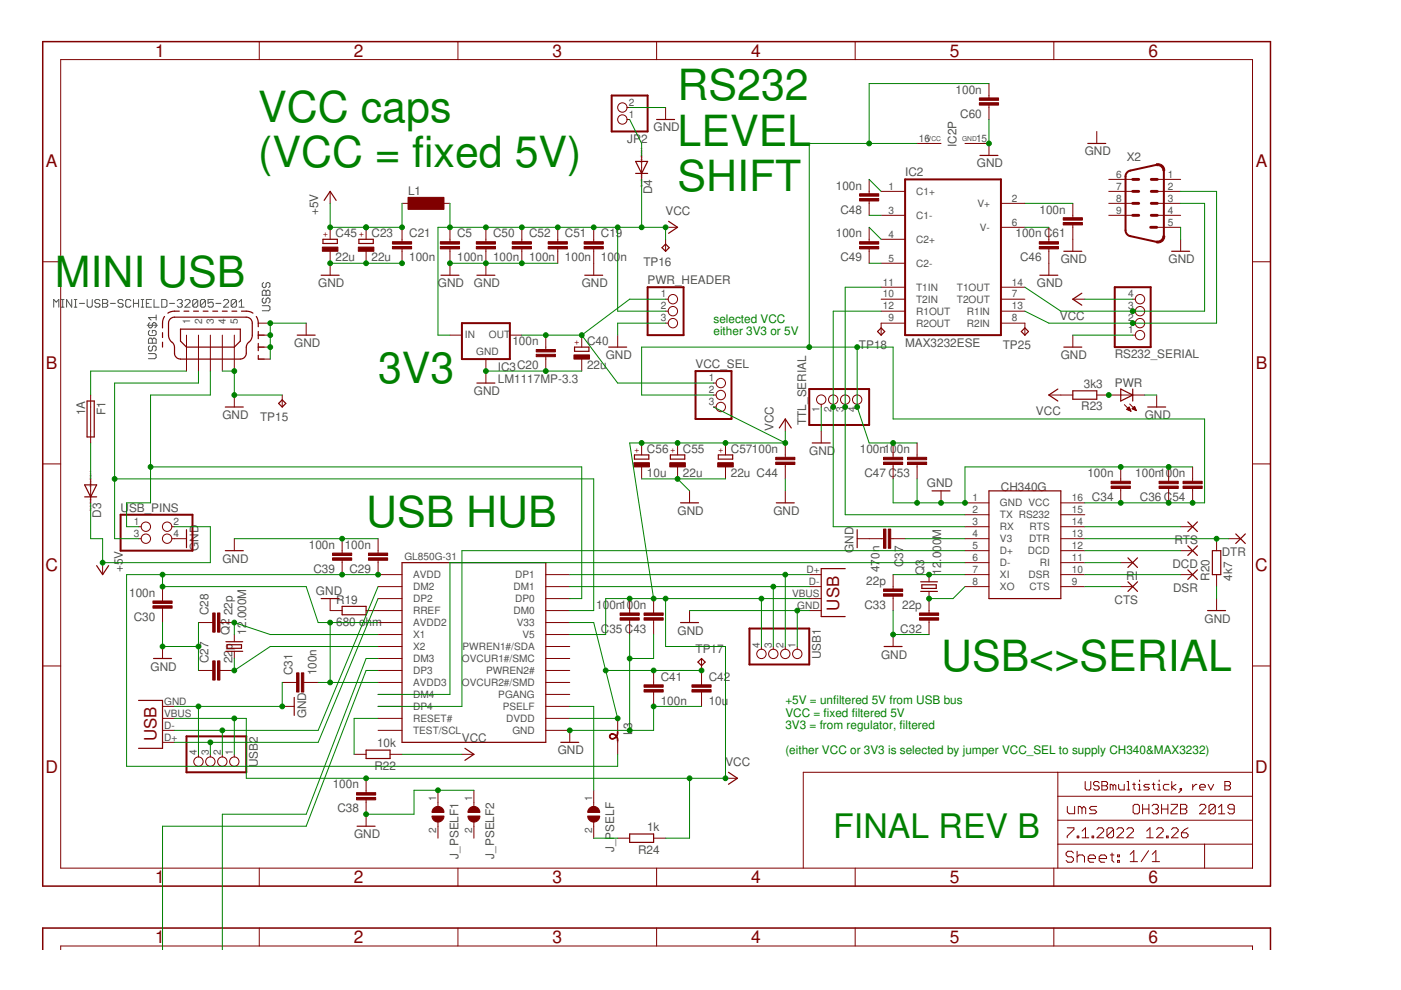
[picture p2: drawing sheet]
<svg xmlns="http://www.w3.org/2000/svg" width="297mm" height="210mm" viewBox="0 0 297 210" stroke-linecap="round" stroke-linejoin="round" font-family="sans-serif">
<g fill="none" stroke="#505050" stroke-width=".21">
<path d="M55.9 59.9l-.3 .3v.5l.3 .3h.3l.2-.3v-.5l.3-.3h.3l.2 .3v.5l-.2 .3M11.4 65.1v-1.6l.5 .6 .6-.6v1.6M13 65.1h.6M13 63.5h.6M13.3 63.5v1.6M15.2 63.5v1.6l-1.1-1.6v1.6M15.7 65.1h.6M15.7 63.5h.6M16 63.5v1.6M16.8 64.3h1.1M18.5 63.5v1.4l.3 .2h.5l.3-.2v-1.4M21.2 63.8l-.3-.3h-.5l-.3 .3v.3l.3 .2h.5l.3 .3v.3l-.3 .2h-.5l-.3-.2"/>
<path d="M21.7 63.5h.9l.2 .3v.3l-.2 .2 .2 .3v.3l-.2 .2h-.9zM21.7 64.3h.9M23.4 64.3h1.1M26.1 63.8l-.3-.3h-.5l-.3 .3v.3l.3 .2h.5l.3 .3v.3l-.3 .2h-.5l-.3-.2M27.7 63.8l-.2-.3h-.6l-.3 .3v1.1l.3 .2h.6l.2-.2M28.3 64.3h1.1M28.3 63.5v1.6M29.4 63.5v1.6M29.9 65.1h.6M29.9 63.5h.6M30.2 63.5v1.6M31 64.3h.6"/>
<path d="M31.2 69h2.2M31.5 75h1.3l.3 .2v.6l-.3 .3h-1.3M31.5 72l.2-.3h.3l.3 .3 .3-.3h.2l.3 .3v.8h-1.6zM31.7 68.4l-.2 .3v.5l.2 .3h.3l.3-.3v-.5l.3-.3h.2l.3 .3v.5l-.3 .3M31.7 70.1l-.2 .2v.6l.2 .2h1.1l.3-.2v-.6l-.3-.2h-.5v.5M31.7 73.3l-.2 .3v.5l.2 .3h.3l.3-.3v-.5l.3-.3h.2l.3 .3v.5l-.3 .3M32.1 63.5h-1.1v1.6h1.1M32.3 72v.8M32.7 63.5v1.6h1M33.1 66.8v1.1M33.1 67.3h-1.6l.5 .6M34.3 63.5h.8l.3 .3v1.1l-.3 .2h-.8z"/>
<path d="M35.9 64.3h1.1M37.6 63.8l.2-.3h.6l.3 .3v.3l-.3 .2M38.1 64.3h.3M38.4 64.3l.3 .3v.3l-.3 .2h-.6l-.2-.2M39.2 63.8l.3-.3h.5l.3 .3v.3l-1.1 1h1.1M41.9 63.8v1.1l-.2 .2h-.6l-.2-.2M41.9 63.8l-.2-.3h-.6l-.2 .3v1.1M41.9 63.8l-1 1.1M43.6 63.8v1.1l-.3 .2h-.5l-.3-.2M43.6 63.8l-.3-.3h-.5l-.3 .3v1.1M43.6 63.8l-1.1 1.1M45.2 63.5h-1.1v.8l.6-.2h.2l.3 .2v.6l-.3 .2h-.5l-.3-.2"/>
<path d="M45.8 64.3h1M47.4 63.8l.3-.3h.5l.3 .3v.3l-1.1 1h1.1M50.1 63.8v1.1l-.3 .2h-.5l-.3-.2M50.1 63.8l-.3-.3h-.5l-.3 .3v1.1M50.1 63.8l-1.1 1.1M50.7 65.1h1.1M50.7 64.1l.5-.6v1.6M55.6 64.8h1.4l.2 .3v.5l-.2 .3h-1.4M55.6 61.8l.3-.3h.3l.2 .3 .3-.3h.3l.2 .3v.8h-1.6zM55.9 63.2l-.3 .2v.6l.3 .3h.3l.2-.3v-.6l.3-.2h.3l.2 .2v.6l-.2 .3M56.4 61.8v.8"/>
</g>
<g fill="none" stroke="#800000" stroke-width=".21">
<path d="M12.9 12.6h252.7v171.5h-252.7zM55 8.8v3.8M97.1 8.8v3.8M139.2 8.8v3.8M181.3 8.8v3.8M209.7 17.7v3.1M223.4 8.8v3.8M132.9 25.3h.6M132.9 22.8h.6M136 33v5M141.1 22.8v2.5M184.3 38v3.1"/>
<path d="M194.4 30.4h5.1M204.6 30.4h5.1v2.6M209.7 22.3v3M232.5 27.9v2.5M235.1 38h5.1M245.2 38h5.1M9.1 55.5h3.8M70 40.6v2.5M70 48.2v2.5M70 53.3v5.1M77.6 48.2v2.5M77.6 53.3v2.5"/>
<path d="M85.2 43.1h2.6M85.2 48.2v3M85.2 52.8v3M92.9 43.1h2.5M95.4 48.2v3M95.4 52.8v5.6M103 48.2v3M103 52.8v5.6M110.6 48.2v3M110.6 52.8v3M118.3 48.2v3M118.3 52.8v3"/>
<path d="M125.9 48.2v3M125.9 52.8v5.6M141.1 48.2h2.6M141.1 50.7v2.6M184.3 42.6v3.1M184.3 48.2v3M184.3 52.8v3M186.8 40.6h5.1M186.8 45.7h5.1M186.8 50.7h5.1M186.8 55.8h5.1M212.2 43.1h5.1"/>
<path d="M212.2 48.2h5.1M222.4 48.2v3M222.4 52.8v5.6M227.5 43.1v3.1M227.5 47.7v5.6M235.1 43.1h5.1M235.1 40.6h5.1M235.1 45.7h5.1M245.2 43.1h5.1M245.2 40.6h5.1M245.2 45.7h5.1M245.2 48.2h5.1"/>
<path d="M250.3 50.7v2.6M265.6 55.5h3.8M39.5 71.1v7.6M42.1 71.1v7.6M44.6 71.1v7.6M47.1 71.1v7.6M49.7 71.1v7.6M54.8 76.1h2.5M54.8 73.6h2.5M54.8 71.1h2.5M54.8 68.5h2.5M64.9 68.5v2.6"/>
<path d="M95.4 71.1h2.5M103 76.1v5.1M108.1 71.1h2.5M115.7 71.1v3M115.7 75.6v3.1M123.3 71.1v2.5M123.3 76.1v2.6M131 71.1v2.5M141.1 68.5h.6M141.1 66h.6M141.1 63.4h.6M186.8 66h5.1"/>
<path d="M186.8 63.4h5.1M186.8 60.9h5.1M191.9 68.5h-5.1v2.6M212.2 68.5h5.1v2.6M212.2 66h5.1M212.2 63.4h5.1M212.2 60.9h5.1M227.5 63.4h2.5M227.5 71.1v2.5M240.2 71.1h.5M240.2 68.5h.5M240.2 66h.5"/>
<path d="M240.2 63.4h.5M9.1 98.4h3.8M19.2 83.8v10.1M49.7 83.8v2.5M59.8 83.8v2.5M136 93.9v2.6M136 99v2.5M143.7 93.9v2.6M143.7 99v2.5M151.3 81.2h.5M151.3 83.8h.5M151.3 86.3h.5"/>
<path d="M153.8 93.9v2.6M153.8 99v2.5M166.5 88.8v2.6M166.5 93.9v3.1M166.5 98.5v3M174.1 85.7v.6M174.1 91.4v2.5M176.7 85.7v.6M179.2 85.7v.6M181.7 85.7v.6M189.4 93.9v3.1M189.4 98.5v3"/>
<path d="M194.4 93.9v3.1M194.4 98.5v3M222.4 83.8h5.1M232.5 83.8h10.2M237.6 99v3M238.4 85.8l1.4 1.4M238.9 86.8l.5-.5 .4 .9zM238.9 86.7h.7M239.1 86.9h.5M239.1 86.6h.4M239.2 86.5h.3M239.3 86.4h.1"/>
<path d="M239.3 87h.4M239.5 85.7l1.4 1.4M239.6 87.1h.1M240 86.7l.5-.5 .4 .9zM240.1 86.6h.6M240.2 86.7h.6M240.2 86.5h.5M240.3 86.4h.3M240.4 86.3h.2M240.5 86.9h.3M240.8 87h.1M245.2 83.8v2.5"/>
<path d="M247.8 99v3M252.9 99v3M265.6 98.4h3.8M19.2 101.5v5.1M21.8 119.3v2.5M29.4 111.7h.5M29.4 114.2h.5M36.4 111.7h.6M36.4 114.2h3.1M49.7 114.2v2.6M72.5 114.2v3.1M72.5 118.8v3"/>
<path d="M80.2 118.8v3h5M80.2 114.2v3.1M146.2 104.1v2.5M166.5 104.1v2.5M181.7 114.2h5.6M188.8 114.2h3.1M199.5 104.1v2.5M204.6 106.6h5.1M204.6 109.1h5.1M204.6 111.7h5.1M204.6 114.2h5.1M204.6 116.8h5.1"/>
<path d="M204.6 119.3h5.1M224.9 106.6h5.1M224.9 109.1h5.1M224.9 111.7h5.1M224.9 114.2h5.1M224.9 116.8h5.1M224.9 119.3h5.1M237.6 119.3h2.6M237.6 103.6v3M247.8 103.6v3M250.3 111.7h2.6M250.3 116.8h2.6"/>
<path d="M252.9 103.6v3M257.9 114.2v2.6M260.5 114.2h2.5M34.5 124.4v3M34.5 128.9v3.1M34.5 137.1v2.5M42.1 132h3M46.6 132h3.1M49.7 134.5v1.6M49.7 138.1v1.5M70 126.9v2.6h2.5M77.6 129.5h7.6"/>
<path d="M80.2 124.4h5M80.2 126.9h5M80.2 132h5M80.2 134.5h5M80.2 137.1h5M80.2 139.6h5M115.7 121.8h5.1M115.7 124.4h5.1M115.7 126.9h5.1M115.7 129.5h5.1M115.7 132h5.1M115.7 134.5h5.1"/>
<path d="M115.7 137.1h5.1M115.7 139.6h5.1M133.5 126.9v3.1M133.5 131.5v3M138.6 126.9v3.1M138.6 131.5v3M146.2 129.5v2.5M148.7 139.6v5.6M161.4 137.1v.5M164 137.1v.5M166.5 137.1v.5M169 137.1v.5"/>
<path d="M171.6 121.8h2.5M171.6 124.4h2.5M171.6 126.9h2.5M171.6 129.5h2.5M189.4 121.8v3.1M189.4 126.4v3.1M189.4 134.5v2.6M197 121.8v1.6M197 125.4v4.6M197 131.5v3M204.6 121.8h5.1M204.6 124.4h5.1"/>
<path d="M224.9 121.8h5.1M224.9 124.4h5.1M237.6 124.4h2.6M250.3 121.8h2.6M257.9 121.8v2.6M257.9 126.9v2.6M9.1 141.2h3.8M34.5 149.8h2.5M34.5 152.3h2.5M34.5 154.9h2.5M34.5 157.4h2.5M42.1 159.9v.6"/>
<path d="M42.1 142.2h3M44.6 159.9v.6M46.6 142.2h3.1M47.1 159.9v.6M49.7 159.9v.6M59.8 144.7h3.1M59.8 149.8h2.6M64.4 144.7h3.1M75.1 159.9h2.5M80.2 142.2h5M80.2 144.7h5M80.2 147.2h5"/>
<path d="M80.2 149.8h5M80.2 152.3h5M80.2 154.9h5M82.7 159.9h2.5M97.9 159.9h2.6M115.7 142.2h5.1M115.7 144.7h5.1M115.7 147.2h5.1M115.7 149.8h5.1M115.7 152.3h5.1M115.7 154.9h5.1v2.5M131 152.3v2.8"/>
<path d="M131 157.1v2.8M138.6 142.2v3M138.6 146.7v3.1M148.7 146.7v3.1M265.6 141.2h3.8M77.6 165v3.1M77.6 169.6v5.6M92.9 167.6v3.4M92.9 174.3v3.4M100.5 167.6v3.4M100.5 174.3v3.4M125.9 167.6v3.4"/>
<path d="M125.9 174.3v3.4M131 177.7h2.5M138.6 177.7h2.5M153.8 165h2.6M224.3 179h41.3M224.3 163.7v20.4M224.3 173.9h41.3M224.3 168.8h41.3M226.3 175.5h1.4v.4l-1.4 1.4v.3M226.3 171v1.1l.4 .4h1.1v-1.5M228.4 177.3h.3v.3h-.3zM229.4 171.4l-.4-.4h-.4v1.5"/>
<path d="M229.4 171.4v1.1M229.4 171.4l.4-.4 .4 .4v1.1M229.4 177.6h1.4M229.4 176.2l.7-.7v2.1M230.1 165.7v1.5l.3 .3h.6l.3-.3v-1.5M231.5 177.3h.4v.3h-.4zM232.5 171h-1.1l-.4 .4 .4 .3h.7l.4 .4-.4 .4h-1.1M232.6 175.9l.3-.4h.7l.4 .4v.3l-1.4 1.4h1.4M233 166l-.3-.3h-.5l-.3 .3v.3l.3 .3h.5l.3 .3v.3l-.3 .3h-.5l-.3-.3M233.6 165.7h.9l.3 .3v.3l-.3 .3 .3 .3v.3l-.3 .3h-.9zM233.6 166.6h.9M236 166.6l-.3-.3h-.3v1.2"/>
<path d="M236 166.6v.9M236 166.6l.3-.3 .3 .3v.9M236.1 175.9l-.3-.4h-.7l-.4 .4v1.4M236.1 175.9v1.4l-.3 .3h-.7l-.4-.3M236.1 175.9l-1.4 1.4M236.8 175.9l.4-.4h.6l.4 .4v.3l-1.4 1.4h1.4M237.2 166.3v.9l.3 .3h.9v-1.2M238.9 175.9l.3-.4h.8l.3 .4v.3l-1.4 1.4h1.4M239 167.5h.5M239 165.7h.2v1.8M240.1 166.3h.6M240.2 170.9l.4-.4h.6l.4 .4v1.3l-.4 .4h-.6l-.4-.4z"/>
<path d="M240.4 166v1.2l.3 .3M241.3 167.5h.6M241.3 166.3h.3v1.2M241.6 165.4v.3M242.3 170.5v2.1M242.3 171.5h1.3M243.1 177.6h1.4M243.1 176.2l.7-.7v2.1M243.6 170.5v2.1M243.7 166.3h-.9l-.3 .3 .3 .3h.6l.3 .3-.3 .3h-.9M244.3 170.9l.3-.4h.7l.3 .4v.3l-.3 .3M244.3 166.3h.6"/>
<path d="M244.6 166v1.2l.3 .3M244.9 171.5h.4M245.2 175.9l.4-.4h.7l.3 .4v.3l-1.4 1.4h1.4M245.3 171.5l.3 .4v.3l-.3 .4h-.7l-.3-.4M245.5 167.5h.6M245.5 166.3h.3v1.2M245.8 165.4v.3M246.3 171.5h1.3M246.3 170.5v2.1M247.3 177.3h.4v.3h-.4zM247.6 170.5v2.1M247.8 166.3h-.8l-.3 .3v.6l.3 .3h.8"/>
<path d="M248.3 170.5h1.3v.4l-1.3 1.3v.4h1.3M248.4 175.9l.3-.4h.7l.4 .4v.3l-1.4 1.4h1.4M248.4 165.7v1.8M249.3 166.3l-.9 .6 .9 .6M250.2 167.2h.3v.3h-.3zM250.3 170.5h1l.3 .4v.3l-.3 .3 .3 .4v.3l-.3 .4h-1zM250.3 171.5h1M250.5 176.6h1l.4 .3v.4l-.4 .3h-.7l-.3-.3zM250.5 167.5l-.6 .6M251.9 175.5l-.7 .4-.7 .7M252.9 166.3v1.2M253.8 166.3h-.3l-.6 .6"/>
<path d="M254.3 170.9l.4-.4h.6l.4 .4v.3l-1.4 1.4h1.4M254.4 166.9h1.1v-.3l-.3-.3h-.5l-.3 .3v.6l.3 .3h.5M255.4 179v5.1M256.1 166.3l.6 1.2 .6-1.2M257.7 170.9l-.4-.4h-.6l-.4 .4v1.3M257.7 170.9v1.3l-.4 .4h-.6l-.4-.4M257.7 170.9l-1.4 1.3M258.3 172.6h1.4M258.3 171.2l.7-.7v2.1M259.7 165.7h.9l.3 .3v.3l-.3 .3 .3 .3v.3l-.3 .3h-.9zM259.7 166.6h.9M261.7 171.5h-1l-.4-.3v-.3l.4-.4h.7l.3 .4v1.3l-.3 .4h-.7l-.4-.4"/>
<path d="M265.6 163.7h-95.3v20.4M55 184.1v3.8M55 196.8v3.8M97.1 184.1v3.8M97.1 196.8v3.8M139.2 184.1v3.8M139.2 196.8v3.8M181.3 184.1v3.8M181.3 196.8v3.8M223.4 184.1v3.8M223.4 196.8v3.8M227.6 180.9l-.4-.4h-.8l-.4 .4v.4l.4 .4h.8l.4 .3v.4l-.4 .4h-.8l-.4-.4"/>
<path d="M228.4 180.5v2.3M228.4 181.7l.4-.4h.7l.4 .4v1.1M230.7 182h1.6v-.3l-.4-.4h-.8l-.4 .4v.7l.4 .4h.8M233 182h1.6v-.3l-.4-.4h-.8l-.4 .4v.7l.4 .4h.8M235.4 181.3h.8M235.8 180.9v1.5l.4 .4M236.9 181.3h.4v.4h-.4zM236.9 182.4h.4v.4h-.4zM239.6 181.1l.8-.7v2.3M239.6 182.7h1.6M243.5 180.4l-1.5 2.3M244.3 182.7h1.6"/>
<path d="M244.3 181.1l.8-.7v2.3M12.9 201.5v-.9h252.7v.9"/>
<circle cx="132" cy="25.3" r=".99"/>
<circle cx="132" cy="22.8" r=".99"/>
<circle cx="142.7" cy="63.4" r=".99"/>
<circle cx="142.7" cy="66" r=".99"/>
<circle cx="142.7" cy="68.5" r=".99"/>
<circle cx="241.7" cy="68.5" r=".99"/>
<circle cx="241.7" cy="66" r=".99"/>
<circle cx="241.7" cy="71.1" r=".99"/>
<circle cx="241.7" cy="63.4" r=".99"/>
<circle cx="152.8" cy="86.3" r=".99"/>
<circle cx="152.8" cy="81.2" r=".99"/>
<circle cx="152.8" cy="83.8" r=".99"/>
<circle cx="174.1" cy="84.7" r=".99"/>
<circle cx="176.7" cy="84.7" r=".99"/>
<circle cx="179.2" cy="84.7" r=".99"/>
<circle cx="181.7" cy="84.7" r=".99"/>
<circle cx="30.9" cy="111.7" r=".99"/>
<circle cx="30.9" cy="114.2" r=".99"/>
<circle cx="35.4" cy="114.2" r=".99"/>
<circle cx="35.4" cy="111.7" r=".99"/>
<circle cx="161.4" cy="138.6" r=".99"/>
<circle cx="164" cy="138.6" r=".99"/>
<circle cx="166.5" cy="138.6" r=".99"/>
<circle cx="169" cy="138.6" r=".99"/>
<circle cx="42.1" cy="161.5" r=".99"/>
<circle cx="44.6" cy="161.5" r=".99"/>
<circle cx="47.1" cy="161.5" r=".99"/>
<circle cx="49.7" cy="161.5" r=".99"/>
</g>
<g fill="#800000" stroke="#800000" stroke-width=".21">
<path d="M86.5 41.8h7.6v2.6h-7.6z"/>
<path d="M93.4 52.3h4v.5h-4z"/>
<path d="M93.4 51.2h4v.6h-4z"/>
<path d="M123.8 52.3h4.1v.5h-4.1z"/>
<path d="M123.8 51.2h4.1v.6h-4.1z"/>
<path d="M113.7 74.1h4.1v.5h-4.1z"/>
<path d="M113.7 75.1h4.1v.5h-4.1z"/>
<path d="M83.2 52.3h4.1v.5h-4.1z"/>
<path d="M83.2 51.2h4.1v.6h-4.1z"/>
<path d="M76 52.4h3.3v.9h-3.3z"/>
<path d="M46.1 140.1h.5v4.1h-.5z"/>
<path d="M45.1 140.1h.5v4.1h-.5z"/>
<path d="M46.1 130h.5v4h-.5z"/>
<path d="M45.1 130h.5v4h-.5z"/>
<path d="M78.1 117.3h4.1v.5h-4.1z"/>
<path d="M78.1 118.3h4.1v.5h-4.1z"/>
<path d="M32.4 127.4h4.1v.5h-4.1z"/>
<path d="M32.4 128.4h4.1v.5h-4.1z"/>
<path d="M63.9 142.7h.5v4h-.5z"/>
<path d="M62.9 142.7h.5v4h-.5z"/>
<path d="M194.9 130h4.1v.5h-4.1z"/>
<path d="M194.9 131h4.1v.5h-4.1z"/>
<path d="M187.3 124.9h4.1v.5h-4.1z"/>
<path d="M187.3 125.9h4.1v.5h-4.1z"/>
<path d="M235.6 102h4v.6h-4z"/>
<path d="M235.6 103.1h4v.5h-4z"/>
<path d="M245.7 102h4.1v.6h-4.1z"/>
<path d="M245.7 103.1h4.1v.5h-4.1z"/>
<path d="M187.3 112.2h.5v4h-.5z"/>
<path d="M188.3 112.2h.5v4h-.5z"/>
<path d="M131.5 130h4v.5h-4z"/>
<path d="M131.5 131h4v.5h-4z"/>
<path d="M75.6 168.1h4.1v.5h-4.1z"/>
<path d="M75.6 169.1h4.1v.5h-4.1z"/>
<path d="M70.5 117.3h4.1v.5h-4.1z"/>
<path d="M70.5 118.3h4.1v.5h-4.1z"/>
<path d="M136.5 146.2h4.1v.5h-4.1z"/>
<path d="M136.5 145.2h4.1v.5h-4.1z"/>
<path d="M146.7 146.2h4.1v.5h-4.1z"/>
<path d="M146.7 145.2h4.1v.5h-4.1z"/>
<path d="M136.5 130h4.1v.5h-4.1z"/>
<path d="M136.5 131h4.1v.5h-4.1z"/>
<path d="M164.5 97h4v.5h-4z"/>
<path d="M164.5 98h4v.5h-4z"/>
<path d="M68.3 52.4h3.3v.9h-3.3z"/>
<path d="M187.3 97h4.1v.5h-4.1z"/>
<path d="M187.3 98h4.1v.5h-4.1z"/>
<path d="M182.2 41.1h4.1v.5h-4.1z"/>
<path d="M182.2 42.1h4.1v.5h-4.1z"/>
<path d="M182.2 51.2h4.1v.6h-4.1z"/>
<path d="M182.2 52.3h4.1v.5h-4.1z"/>
<path d="M101 52.3h4.1v.5h-4.1z"/>
<path d="M101 51.2h4.1v.6h-4.1z"/>
<path d="M116.2 52.3h4.1v.5h-4.1z"/>
<path d="M116.2 51.2h4.1v.6h-4.1z"/>
<path d="M108.6 52.3h4.1v.5h-4.1z"/>
<path d="M108.6 51.2h4.1v.6h-4.1z"/>
<path d="M192.4 97h4.1v.5h-4.1z"/>
<path d="M192.4 98h4.1v.5h-4.1z"/>
<path d="M250.8 102h4.1v.6h-4.1z"/>
<path d="M250.8 103.1h4.1v.5h-4.1z"/>
<path d="M142 98.1h3.3v.9h-3.3z"/>
<path d="M134.4 98.1h3.3v.9h-3.3z"/>
<path d="M152.2 98.1h3.3v.9h-3.3z"/>
<path d="M207.6 20.8h4.1v.5h-4.1z"/>
<path d="M207.6 21.8h4.1v.5h-4.1z"/>
<path d="M220.3 51.2h4.1v.6h-4.1z"/>
<path d="M220.3 52.3h4.1v.5h-4.1z"/>
<path d="M225.4 46.2h4.1v.5h-4.1z"/>
<path d="M225.4 47.2h4.1v.5h-4.1z"/>
<path d="M121.7 75.2h3.3v.9h-3.3z"/>
</g>
<g fill="none" stroke="#800000" stroke-width=".25">
<path d="M134.8 34.2h2.5l-1.3 2.6zM134.8 36.8h2.5M139.2 25.3h3.8M207.8 33h3.8M230.6 30.4h3.8M68.1 58.4h3.8M68.5 50.7h3v.9h-3zM68.7 42.5l1.3-1.9 1.3 1.9M76.1 50.7h3v.9h-3zM93.5 58.4h3.8M101.1 58.4h3.8M124 58.4h3.8"/>
<path d="M140.4 52.5l.7-.7 .8 .7-.8 .8zM141.8 46.9l1.9 1.3-1.9 1.3M220.5 58.4h3.8M225.6 53.3h3.8M248.4 53.3h3.8M34.5 70.5v1.1M34.5 72.6v1M34.9 67.1l-.4 1v1.4M36 67.7l.4-.3 .6-.2 15.5 .1 .7 .4 .3 .8v2.9l-.3 .7-.7 .7a2.59 2.59 0 0 0-.3 2.1l-.1 .5-.3 .5-.9 .2h-12.6l-.6-.1-.4-.4a2.38 2.38 0 0 1-.3-2l-.1-.6-.9-.9-.2-.7-.1-2.9zM38 66h-1.4l-1 .4M38.3 69.8h12.6v2.5l-1.2 1.3h-10.2l-1.2-1.3zM39 66h1"/>
<path d="M41 66h1.1M43.1 66h1M45.1 66h1M47.1 66h1.1M49.2 66h1M51.2 66h1.4l1 .4M54.3 67.1l.4 1 .1 1.2M54.8 70.3v1.5M54.8 72.8v1.6M54.8 75.4v.7M63 71.1h3.8M121.8 73.6h3.1v.9h-3.1z"/>
<path d="M129.1 73.6h3.8M186.1 70.3l.7-.8 .8 .8-.8 .8zM216.5 70.3l.8-.8 .8 .8-.8 .8zM225.6 73.6h3.8M229.4 62.2l-1.9 1.2 1.9 1.3M18.5 85h1.5v7.6h-1.5zM47.8 86.3h3.8M59.1 85.5l.7-.7 .8 .7-.8 .8zM101.1 81.2h3.8M134.5 96.5h3.1v.8h-3.1zM142.1 96.5h3.1v.8h-3.1zM152.3 96.5h3v.8h-3z"/>
<path d="M165.2 90.7l1.3-1.9 1.3 1.9M172.2 93.9h3.8M224.3 82.5l-1.9 1.3 1.9 1.2M227.5 82.9h5v1.7h-5zM237.6 82.5l2.6 1.3-2.6 1.2zM240.2 82.5v2.5M243.3 86.3h3.8M17.9 102.8h2.6l-1.3 2.5zM17.9 105.3h2.6M20.5 119.9l1.3 1.9 1.2-1.9M39.5 112.3v3.8M47.8 116.8h3.8"/>
<path d="M85.2 119.3h30.5v38.1h-30.5zM144.3 106.6h3.8M164.6 106.6h3.8M181.7 112.3v3.8M197.6 104.1h3.8M209.7 104.1h15.2v22.8h-15.2zM239.1 118.3l2.1 2M241.2 118.3l-2.1 2M251.8 110.7l2.1 2M251.8 115.7l2.1 2.1M253.9 110.7l-2.1 2M253.9 115.7l-2.1 2.1"/>
<path d="M257 116.8h1.8v5h-1.8zM262 113.2l2 2M264 113.2l-2 2M32.6 139.6h3.8M47.9 136.1h3.6M47.9 138.1h3.6M48.2 136.7h3v.8h-3zM68.1 126.9h3.8M72.5 128.6h5.1v1.7h-5.1zM144.3 132h3.8M179.2 120.6h-5.1v10.1h5.1M187.5 137.1h3.8"/>
<path d="M195.2 123.4h3.6M195.2 125.4h3.6M195.5 124h3v.8h-3zM239.1 123.4l2.1 2M241.2 123.4l-2.1 2M251.8 120.8l2.1 2.1M253.9 120.8l-2.1 2.1M256 129.5h3.8M29.4 148.5h5.1v10.2h-5.1M62.4 147.9v3.8M77.6 159h5.1v1.8h-5.1zM98.6 158.7l1.9 1.2-1.9 1.3"/>
<path d="M118.9 157.4h3.8M148 140.4l.7-.8 .8 .8-.8 .7zM75.7 175.2h3.8M133.5 176.8h5.1v1.8h-5.1zM154.5 163.7l1.9 1.3-1.9 1.3"/>
</g>
<path d="M9.1 8.8h260.3v179.1h-260.3zM9.1 201.5v-4.7h260.3v4.7" fill="none" stroke="#800000" stroke-width=".32"/>
<g fill="#800000" stroke="#800000" stroke-width=".21">
<path d="M130.6 156.2l.2-.1 .1 .2 .1 .8h-.1z" fill-rule="evenodd"/>
<path d="M129.9 156.6l.7-.5 .2 .1-.5 .4-.4 .1z" fill-rule="evenodd"/>
<path d="M129.9 155.6l.9 .5-.2 .1-.7-.5z" fill-rule="evenodd"/>
<path d="M129.3 155.8l.6-.3v.2a.45 .45 0 0 0-.5 .4 .45 .45 0 0 0 .5 .5v.1l-.5-.1a.6 .6 0 0 1-.1-.8z" fill-rule="evenodd"/>
<path d="M130.9 155.1h.1v.2l-.2 .9-.2-.1z" fill-rule="evenodd"/>
<path d="M245.3 51.1l.7-.2 .4-.3 .1-.6h.5a1.42 1.42 0 0 1-1.8 1.5z" fill-rule="evenodd"/>
<path d="M245.2 34.7a1.46 1.46 0 0 1 1.8 1.5h-.5l-.1-.5-.4-.4-.7-.2z" fill-rule="evenodd"/>
<path d="M124.6 173h2.5a1.27 1.27 0 0 1-1.2 1.3 1.27 1.27 0 0 1-1.3-1.3z" fill-rule="evenodd"/>
<path d="M125 171.3a1.27 1.27 0 0 1 1.4-.2 1.27 1.27 0 0 1 .7 1.2h-2.5l.1-.5z" fill-rule="evenodd"/>
<path d="M91.6 173h2.5a1.27 1.27 0 0 1-1.2 1.3 1.27 1.27 0 0 1-1.3-1.3z" fill-rule="evenodd"/>
<path d="M92 171.3a1.27 1.27 0 0 1 1.4-.2 1.27 1.27 0 0 1 .7 1.2h-2.5z" fill-rule="evenodd"/>
<path d="M99.2 173h2.5a1.27 1.27 0 0 1-1.2 1.3 1.27 1.27 0 0 1-1.3-1.3z" fill-rule="evenodd"/>
<path d="M99.6 171.3a1.27 1.27 0 0 1 1.4-.2 1.27 1.27 0 0 1 .7 1.2h-2.5z" fill-rule="evenodd"/>
</g>
<path d="M129.7 20.3h7.6v7.6h-7.6zM191.9 38h20.3v33.1h-20.3zM245.2 34.9l-5.8 1.4-.6 .6-.2 .5v11.4l.2 .6 .3 .4 .5 .3 5.6 1.2M246.8 36.2v13.8M97.9 68.5h10.2v7.6h-10.2zM137.3 60.9h7.6v10.2h-7.6zM147.5 78.7h7.6v10.1h-7.6zM236.3 60.9h7.7v12.7h-7.7zM171.6 82.5h12.7v7.6h-12.7zM25.6 109.1h15.2v7.7h-15.2zM158.9 133.3h12.7v7.6h-12.7zM39.5 156.1h12.7v7.6h-12.7z" fill="none" stroke="#800000" stroke-width=".42"/>
<path d="M240.2 38h1.2M244.1 38h1.3M240.2 40.6h1.2M240.2 43.1h1.2M240.2 45.7h1.2M244 48.2h1.2M244.1 40.6h1.3M244.1 43.1h1.3M244.1 45.7h1.3" fill="none" stroke="#800000" stroke-width=".61"/>
<g fill="none" stroke="#008000" stroke-width=".21">
<path d="M209.7 17.7h-25.4v12.7M133.5 22.8h7.6M133.5 25.3l2.5 5.1v2.6M136 38v10.2M184.3 38l2.5 2.6M194.4 30.4h-22.8v43.2M209.7 25.3v5.1M70 55.8h15.2M70 43.1v5.1h15.2v-5.1M95.4 55.8h22.9M95.4 43.1v5.1M131 48.2v17.8h10.1"/>
<path d="M141.1 50.7v-2.5h-48.2v22.9h2.5M184.3 55.8h2.5M184.3 48.2l2.5 2.5M184.3 45.7h2.5M217.3 48.2h5.1M217.3 43.1h10.2M250.3 40.6h7.6v27.9h-35.5l-5.1-2.5M250.3 48.2v2.5M250.3 43.1h5.1v22.9h-30.5l-7.6-5.1M39.5 78.7h-20.3v5.1M42.1 78.7v2.5h-17.8v33h5.1M44.6 78.7v5.1h-12.7v22.8h-5.1v5.1h2.6"/>
<path d="M47.1 78.7h2.6v5.1h10.1M64.9 68.5h-7.6v7.6M103 78.7h20.3M110.6 71.1h12.7M123.3 71.1l7.7 10.1h20.3M141.1 68.5h-10.1v2.6M141.1 63.4h-7.6l-10.2 7.7M181.7 73.6v12.7l2.6 7.6h10.1M186.8 66h-10.1v45.7h27.9M186.8 60.9h-7.6v48.2h25.4M227.5 71.1h12.7M230 63.4h10.2"/>
<path d="M19.2 93.9v7.6M31.9 99h91.4v27.9h-2.5M151.3 83.8h-15.3v-10.2h53.4v15.2h66v17.8h-25.4M151.3 86.3l15.2 7.6M166.5 91.4v2.5M166.5 93.9h-33l5.1 33M174.1 86.3v5.1M242.7 83.8h2.5M252.9 99h-48.3v7.6h-15.2v-5.1M19.2 106.6v7.6h2.6v5.1h22.8v-7.6h-7.6M24.3 101.5h101.6v28h-5.1M49.7 114.2h30.5"/>
<path d="M136 101.5h17.8M143.7 101.5l2.5 2.6M166.5 101.5v2.6M191.9 114.2h12.7M194.4 101.5v5.1M204.6 116.8h-106.7v33h-17.7M204.6 119.3h-109.2v27.9h-15.2M230 114.2h30.5M230 111.7h20.3M230 116.8h20.3M230 119.3h7.6M34.5 132v5.1h7.6"/>
<path d="M34.5 121.8v2.6h30.4l2.6 7.6h12.7M42.1 132v10.2M49.7 134.5v-2.5l7.6 2.5h22.9M70 132v12.7M80.2 137.1h-22.9l-7.6 5.1v-2.6M80.2 124.4l-12.7 30.5h-30.5M80.2 139.6h-2.6l-12.7 33h-17.8v28.9M80.2 121.8h-53.4v40.7h104.2v-2.6M80.2 126.9l-12.7 30.5h-30.5M120.8 132h5.1l5.1 20.3h-10.2M120.8 124.4h50.8M120.8 121.8h50.8"/>
<path d="M133.5 134.5v20.4M138.6 134.5v5.1h-5.1M141.1 126.9v10.2h12.7v27.9h-101.6v-12.7h-15.2M146.2 129.5h25.4M161.4 126.9v10.2M164 124.4v12.7M166.5 121.8v15.3M169 129.5v7.6M171.6 126.9h-43.2v7.6h-7.6M189.4 129.5v5h7.6M189.4 121.8h15.2M204.6 124.4l-2.5 2.5h-5.1"/>
<path d="M230 124.4h7.6M230 121.8h20.3M257.9 124.4v2.5M42.1 149.8v10.1M44.6 157.4v2.5M47.1 154.9v5M49.7 152.3v7.6M59.8 144.7v5.1h-22.8M67.5 144.7h12.7M80.2 142.2h-2.6l-12.7 33h-30.4v26.3M80.2 152.3h-5.1v7.6M85.2 159.9h12.7"/>
<path d="M120.8 149.8h5.1v17.8M128.4 142.2h20.3M148.7 149.8h-10.1v5.1h-17.8M100.5 167.6h-12.7v5h-10.2M125.9 177.7h5.1M146.2 165v12.7h-5.1"/>
</g>
<g fill="#008000" stroke="#008000" stroke-width=".21">
<circle cx="49.7" cy="78.7" r=".51"/>
<circle cx="49.7" cy="83.8" r=".51"/>
<circle cx="57.3" cy="73.6" r=".51"/>
<circle cx="57.3" cy="71.1" r=".51"/>
<circle cx="57.3" cy="68.5" r=".51"/>
<circle cx="85.2" cy="55.8" r=".51"/>
<circle cx="77.6" cy="55.8" r=".51"/>
<circle cx="70" cy="55.8" r=".51"/>
<circle cx="42.1" cy="137.1" r=".51"/>
<circle cx="34.5" cy="137.1" r=".51"/>
<circle cx="59.8" cy="149.8" r=".51"/>
<circle cx="42.1" cy="149.8" r=".51"/>
<circle cx="72.5" cy="114.2" r=".51"/>
<circle cx="189.4" cy="134.5" r=".51"/>
<circle cx="204.6" cy="106.6" r=".51"/>
<circle cx="237.6" cy="99" r=".51"/>
<circle cx="199.5" cy="106.6" r=".51"/>
<circle cx="194.4" cy="106.6" r=".51"/>
<circle cx="247.8" cy="99" r=".51"/>
<circle cx="120.8" cy="154.9" r=".51"/>
<circle cx="133.5" cy="154.9" r=".51"/>
<circle cx="138.6" cy="149.8" r=".51"/>
<circle cx="133.5" cy="139.6" r=".51"/>
<circle cx="77.6" cy="172.6" r=".51"/>
<circle cx="92.9" cy="167.6" r=".51"/>
<circle cx="110.6" cy="55.8" r=".51"/>
<circle cx="103" cy="55.8" r=".51"/>
<circle cx="95.4" cy="55.8" r=".51"/>
<circle cx="143.7" cy="101.5" r=".51"/>
<circle cx="209.7" cy="30.4" r=".51"/>
<circle cx="169" cy="129.5" r=".51"/>
<circle cx="103" cy="78.7" r=".51"/>
<circle cx="115.7" cy="78.7" r=".51"/>
<circle cx="77.6" cy="165" r=".51"/>
<circle cx="133.5" cy="126.9" r=".51"/>
<circle cx="138.6" cy="126.9" r=".51"/>
<circle cx="166.5" cy="93.9" r=".51"/>
<circle cx="141.1" cy="126.9" r=".51"/>
<circle cx="143.7" cy="93.9" r=".51"/>
<circle cx="136" cy="93.9" r=".51"/>
<circle cx="153.8" cy="93.9" r=".51"/>
<circle cx="146.2" cy="165" r=".51"/>
<circle cx="153.8" cy="165" r=".51"/>
<circle cx="161.4" cy="126.9" r=".51"/>
<circle cx="49.7" cy="152.3" r=".51"/>
<circle cx="118.3" cy="48.2" r=".51"/>
<circle cx="125.9" cy="48.2" r=".51"/>
<circle cx="141.1" cy="48.2" r=".51"/>
<circle cx="131" cy="48.2" r=".51"/>
<circle cx="95.4" cy="48.2" r=".51"/>
<circle cx="103" cy="48.2" r=".51"/>
<circle cx="110.6" cy="48.2" r=".51"/>
<circle cx="136" cy="48.2" r=".51"/>
<circle cx="49.7" cy="132" r=".51"/>
<circle cx="49.7" cy="142.2" r=".51"/>
<circle cx="80.2" cy="121.8" r=".51"/>
<circle cx="72.5" cy="121.8" r=".51"/>
<circle cx="34.5" cy="124.4" r=".51"/>
<circle cx="34.5" cy="121.8" r=".51"/>
<circle cx="70" cy="144.7" r=".51"/>
<circle cx="70" cy="132" r=".51"/>
<circle cx="197" cy="126.9" r=".51"/>
<circle cx="197" cy="121.8" r=".51"/>
<circle cx="176.7" cy="86.3" r=".51"/>
<circle cx="257.9" cy="114.2" r=".51"/>
<circle cx="166.5" cy="121.8" r=".51"/>
<circle cx="164" cy="124.4" r=".51"/>
<circle cx="131" cy="152.3" r=".51"/>
<circle cx="138.6" cy="142.2" r=".51"/>
<circle cx="128.4" cy="142.2" r=".51"/>
<circle cx="148.7" cy="142.2" r=".51"/>
<circle cx="240.2" cy="68.5" r=".51"/>
<circle cx="240.2" cy="66" r=".51"/>
<circle cx="24.3" cy="101.5" r=".51"/>
<circle cx="31.9" cy="99" r=".51"/>
<circle cx="179.2" cy="86.3" r=".51"/>
<circle cx="21.8" cy="119.3" r=".51"/>
<circle cx="85.2" cy="48.2" r=".51"/>
<circle cx="77.6" cy="48.2" r=".51"/>
<circle cx="70" cy="48.2" r=".51"/>
<circle cx="47.1" cy="154.9" r=".51"/>
<circle cx="44.6" cy="157.4" r=".51"/>
<circle cx="115.7" cy="71.1" r=".51"/>
<circle cx="123.3" cy="71.1" r=".51"/>
<circle cx="247.8" cy="106.6" r=".51"/>
<circle cx="237.6" cy="106.6" r=".51"/>
<circle cx="171.6" cy="73.6" r=".51"/>
<circle cx="184.3" cy="30.4" r=".51"/>
<circle cx="181.7" cy="86.3" r=".51"/>
<circle cx="189.4" cy="93.9" r=".51"/>
<circle cx="181.7" cy="73.6" r=".51"/>
<circle cx="252.9" cy="106.6" r=".51"/>
<circle cx="235.1" cy="83.8" r=".51"/>
</g>
<g font-size="9.1" fill="#008000">
<text x="143.7" y="21.2">RS232</text>
<text x="54.8" y="25.8">VCC caps</text>
<text x="54.8" y="35.5">(VCC = fixed 5V)</text>
<text x="143.7" y="30.9">LEVEL</text>
<text x="143.7" y="40.6">SHIFT</text>
<text x="11.6" y="60.9">MINI USB</text>
<text x="80.2" y="81.2">3V3</text>
<text x="77.6" y="111.7">USB HUB</text>
<text x="199.5" y="142.2">USB&lt;&gt;SERIAL</text>
</g>
<text font-size="7.2" fill="#008000" x="176.7" y="177.7">FINAL REV B</text>
<g font-size="3.7" fill="#800000">
<text x="32.9" y="12">1</text>
<text x="75" y="12">2</text>
<text x="117.1" y="12">3</text>
<text x="159.2" y="12">4</text>
<text x="201.4" y="12">5</text>
<text x="243.5" y="12">6</text>
<text x="9.7" y="35.4">A</text>
<text x="266.2" y="35.4">A</text>
<text x="9.7" y="78.2">B</text>
<text x="266.2" y="78.2">B</text>
<text x="9.6" y="121.1">C</text>
<text x="266.1" y="121.1">C</text>
<text x="9.6" y="163.9">D</text>
<text x="266.1" y="163.9">D</text>
<text x="32.9" y="187.3">1</text>
<text x="75" y="187.3">2</text>
<text x="117.1" y="187.3">3</text>
<text x="159.2" y="187.3">4</text>
<text x="201.4" y="187.3">5</text>
<text x="243.5" y="187.3">6</text>
<text x="32.9" y="200">1</text>
<text x="75" y="200">2</text>
<text x="117.1" y="200">3</text>
<text x="159.2" y="200">4</text>
<text x="201.4" y="200">5</text>
<text x="243.5" y="200">6</text>
</g>
<g font-size="3.6" fill="#800000">
<text x="177.9" y="129.5" transform="rotate(-90 177.9 129.5)">USB</text>
<text x="33.2" y="157.1" transform="rotate(-90 33.2 157.1)">USB</text>
</g>
<g font-size="2.5" fill="#505050">
<text x="202.6" y="19.9">100n</text>
<text x="138.6" y="27.9">GND</text>
<text x="203.6" y="25">C60</text>
<text x="133" y="30.3">JP2</text>
<text x="202.8" y="31.2" transform="rotate(-90 202.8 31.2)">IC2P</text>
<text x="207.1" y="35.5">GND</text>
<text x="230" y="33">GND</text>
<text x="238.9" y="34.2">X2</text>
<text x="86.5" y="41.3">L1</text>
<text x="138.3" y="41.2" transform="rotate(-90 138.3 41.2)">D4</text>
<text x="177.2" y="40.2">100n</text>
<text x="191.9" y="37.4">IC2</text>
<text x="67.5" y="45.7" transform="rotate(-90 67.5 45.7)">+5V</text>
<text x="141.1" y="45.7">VCC</text>
<text x="178.2" y="45.3">C48</text>
<text x="220.4" y="45.3">100n</text>
<text x="71.1" y="50.3">C45</text>
<text x="78.8" y="50.3">C23</text>
<text x="86.8" y="50.4">C21</text>
<text x="96.9" y="50.4">C5</text>
<text x="104.5" y="50.4">C50</text>
<text x="112.2" y="50.4">C52</text>
<text x="119.8" y="50.4">C51</text>
<text x="127.4" y="50.4">C19</text>
<text x="177.2" y="50.4">100n</text>
<text x="215.3" y="50.4">100n C61</text>
<text x="71.1" y="55.3">22u</text>
<text x="78.8" y="55.3">22u</text>
<text x="86.8" y="55.4">100n</text>
<text x="96.9" y="55.4">100n</text>
<text x="104.5" y="55.4">100n</text>
<text x="112.2" y="55.4">100n</text>
<text x="119.8" y="55.4">100n</text>
<text x="127.4" y="55.4">100</text>
<text x="131.6" y="55.4">n</text>
<text x="136.4" y="56.3">TP16</text>
<text x="178.2" y="55.4">C49</text>
<text x="216.3" y="55.4">C46</text>
<text x="224.9" y="55.8">GND</text>
<text x="247.8" y="55.8">GND</text>
<text x="67.5" y="60.9">GND</text>
<text x="92.9" y="60.9">GND</text>
<text x="100.5" y="60.9">GND</text>
<text x="123.3" y="60.9">GND</text>
<text x="137.3" y="60.3">PWR_HEADER</text>
<text x="219.8" y="60.9">GND</text>
<text x="224.7" y="67.7">VCC</text>
<text x="62.4" y="73.6">GND</text>
<text x="108.6" y="73.2">100n</text>
<text x="124.5" y="73.1">C40</text>
<text x="128.4" y="76.1">GND</text>
<text x="182.1" y="74.1">TP18</text>
<text x="191.9" y="73.6">MAX3232ESE</text>
<text x="212.6" y="74.1">TP25</text>
<text x="224.9" y="76.1">GND</text>
<text x="236.3" y="76">RS232_SERIAL</text>
<text x="100.5" y="83.7">GND</text>
<text x="105.6" y="81.2">LM1117MP-3.3</text>
<text x="105.6" y="78.7">IC3C20</text>
<text x="124.5" y="78.2">22u</text>
<text x="147.5" y="78">VCC_SEL</text>
<text x="229.8" y="82.2">3k3</text>
<text x="236.4" y="82">PWR</text>
<text x="18.1" y="88.1" transform="rotate(-90 18.1 88.1)">1A</text>
<text x="22.4" y="87.9" transform="rotate(-90 22.4 87.9)">F1</text>
<text x="47.1" y="88.8">GND</text>
<text x="55.1" y="89.3">TP15</text>
<text x="219.6" y="88.1">VCC</text>
<text x="229.2" y="87">R23</text>
<text x="242.7" y="88.8">GND</text>
<text x="137.2" y="96">C56</text>
<text x="144.8" y="96">C55</text>
<text x="155" y="96">C57100n</text>
<text x="164" y="91.4" transform="rotate(-90 164 91.4)">VCC</text>
<text x="171" y="90.1" transform="rotate(-90 171 90.1)">TTL_SERIAL</text>
<text x="137.2" y="101">10u</text>
<text x="144.8" y="101">22u</text>
<text x="155" y="101">22u C44</text>
<text x="171.6" y="96.4">GND</text>
<text x="182.3" y="96.1">100n100n</text>
<text x="183.3" y="101.1">C47 C53</text>
<text x="230.5" y="101.1">100n</text>
<text x="240.7" y="101.1">100n100n</text>
<text x="196.5" y="103.3">GND</text>
<text x="212.2" y="104.1">CH340G</text>
<text x="231.5" y="106.2">C34</text>
<text x="241.7" y="106.2">C36 C54</text>
<text x="21.5" y="109.8" transform="rotate(-90 21.5 109.8)">D3</text>
<text x="25.6" y="108.5">U</text>
<text x="27.4" y="108.5">SB_PINS</text>
<text x="143.7" y="109.1">GND</text>
<text x="164" y="109.1">GND</text>
<text x="42.1" y="116.8" transform="rotate(-90 42.1 116.8)">GND</text>
<text x="47.1" y="119.3">GND</text>
<text x="65.5" y="116.4">100n</text>
<text x="73.1" y="116.4">100n</text>
<text x="181" y="117.2" transform="rotate(-90 181 117.2)">GND</text>
<text x="199.5" y="119.1" transform="rotate(-90 199.5 119.1)">.000</text>
<text x="199.5" y="114.2" transform="rotate(-90 199.5 114.2)">M</text>
<text x="249" y="115.3">RTS</text>
<text x="259" y="117.9">DTR</text>
<text x="26.1" y="121.3" transform="rotate(-90 26.1 121.3)">+5V</text>
<text x="66.4" y="121.5">C39</text>
<text x="74.1" y="121.5">C29</text>
<text x="183.7" y="124">22p</text>
<text x="186.4" y="121.3" transform="rotate(-90 186.4 121.3)">470n</text>
<text x="191.5" y="120.3" transform="rotate(-90 191.5 120.3)">C37</text>
<text x="196" y="121.8" transform="rotate(-90 196 121.8)">Q3</text>
<text x="199.5" y="121.8" transform="rotate(-90 199.5 121.8)">12</text>
<text x="238.8" y="122.9">RI</text>
<text x="248.6" y="120.4">DCD</text>
<text x="248.7" y="125.5">DSR</text>
<text x="256.4" y="123.1" transform="rotate(-90 256.4 123.1)">R20</text>
<text x="261.2" y="123.1" transform="rotate(-90 261.2 123.1)">4k7</text>
<text x="27.4" y="126.5">100n</text>
<text x="28.4" y="131.6">C30</text>
<text x="44.2" y="130.5" transform="rotate(-90 44.2 130.5)">C28</text>
<text x="49.3" y="130.5" transform="rotate(-90 49.3 130.5)">22p</text>
<text x="67" y="126.2">GND</text>
<text x="71.3" y="128">R19</text>
<text x="126.4" y="129.1">100n100n</text>
<text x="183.3" y="129.1">C33</text>
<text x="191.3" y="129.1">22p</text>
<text x="236.3" y="128">CTS</text>
<text x="48.7" y="134.5" transform="rotate(-90 48.7 134.5)">Q2</text>
<text x="49.3" y="137.9" transform="rotate(-90 49.3 137.9)">p</text>
<text x="52.2" y="134.5" transform="rotate(-90 52.2 134.5)">12.000M</text>
<text x="71.3" y="132.8">680 ohm</text>
<text x="127.4" y="134.2">C35 C43</text>
<text x="143.7" y="134.5">GND</text>
<text x="190.9" y="134.2">C32</text>
<text x="255.4" y="132">GND</text>
<text x="31.9" y="142.2">GND</text>
<text x="44.2" y="140.6" transform="rotate(-90 44.2 140.6)">C27</text>
<text x="49.3" y="140.6" transform="rotate(-90 49.3 140.6)">22</text>
<text x="62" y="143.2" transform="rotate(-90 62 143.2)">C31</text>
<text x="67.1" y="143.2" transform="rotate(-90 67.1 143.2)">100n</text>
<text x="147.5" y="138.4">TP17</text>
<text x="174" y="139.8" transform="rotate(-90 174 139.8)">USB1</text>
<text x="186.8" y="139.6">GND</text>
<text x="140.1" y="149.4">100n</text>
<text x="140.1" y="144.3">C41</text>
<text x="150.3" y="149.4">10u</text>
<text x="150.3" y="144.3">C42</text>
<text x="64.9" y="152.3" transform="rotate(-90 64.9 152.3)">GND</text>
<text x="134" y="155.9" transform="rotate(-90 134 155.9)">L</text>
<text x="134" y="154.5" transform="rotate(-90 134 154.5)">3</text>
<text x="79.9" y="158.4">10k</text>
<text x="97.9" y="157.4">VCC</text>
<text x="118.3" y="159.9">GND</text>
<text x="54.6" y="162.6" transform="rotate(-90 54.6 162.6)">USB2</text>
<text x="70.6" y="167.2">100n</text>
<text x="79.4" y="163.2">R22</text>
<text x="153.8" y="162.5">VCC</text>
<text x="71.5" y="172.3">C38</text>
<text x="75.1" y="177.7">GND</text>
<text x="137.2" y="176.2">1k</text>
<text x="97.2" y="182" transform="rotate(-90 97.2 182)">J_PSELF1</text>
<text x="104.8" y="182" transform="rotate(-90 104.8 182)">J_PSELF2</text>
<text x="130.2" y="180.6" transform="rotate(-90 130.2 180.6)">J_PSELF</text>
<text x="135.3" y="181">R24</text>
</g>
<g font-size="2.5" fill="#008000">
<text x="151.3" y="68.4">selected VCC</text>
<text x="151.3" y="71.1">either 3V3 or 5V</text>
<text x="166.5" y="149.3">+5V = unfiltered 5V from USB bus</text>
<text x="166.5" y="151.9">VCC = fixed filtered 5V</text>
<text x="166.5" y="154.6">3V3 = from regulator, filtered</text>
<text x="166.5" y="159.9">(either VCC or 3V3 is selected by jumper VCC_SEL to supply CH340&amp;MAX3232)</text>
</g>
<g font-size="2.1" fill="#505050">
<text x="133.3" y="22.4">2</text>
<text x="133.3" y="25">1</text>
<text x="194.8" y="30.1">16</text>
<text x="206.9" y="30.1">15</text>
<text x="188.4" y="40.2">1</text>
<text x="194.2" y="41.3">C1+</text>
<text x="236.6" y="37.7">6</text>
<text x="236.6" y="40.2">7</text>
<text x="247.6" y="37.7">1</text>
<text x="247.6" y="40.2">2</text>
<text x="188.4" y="45.3">3</text>
<text x="194.2" y="46.4">C1-</text>
<text x="207.2" y="43.9">V+</text>
<text x="214.6" y="42.8">2</text>
<text x="214.6" y="47.8">6</text>
<text x="236.6" y="42.8">8</text>
<text x="236.6" y="45.3">9</text>
<text x="247.6" y="42.8">3</text>
<text x="247.6" y="45.3">4</text>
<text x="247.6" y="47.8">5</text>
<text x="188.4" y="50.4">4</text>
<text x="194.2" y="51.5">C2+</text>
<text x="207.7" y="49">V-</text>
<text x="188.4" y="55.5">5</text>
<text x="194.2" y="56.6">C2-</text>
<text x="140.1" y="63.1">1</text>
<text x="140.1" y="65.6">2</text>
<text x="187.2" y="60.5">11</text>
<text x="187.2" y="63.1">10</text>
<text x="187.2" y="65.6">12</text>
<text x="194.2" y="61.7">T1IN</text>
<text x="194.2" y="64.2">T2IN</text>
<text x="202.9" y="61.7">T1OUT</text>
<text x="202.9" y="64.2">T2OUT</text>
<text x="214.6" y="60.5">14</text>
<text x="214.6" y="63.1">7</text>
<text x="214.6" y="65.6">13</text>
<text x="239.2" y="65.6">3</text>
<text x="239.2" y="63.1">4</text>
<text x="40.3" y="68.7" transform="rotate(-90 40.3 68.7)">1</text>
<text x="42.8" y="68.7" transform="rotate(-90 42.8 68.7)">2</text>
<text x="45.4" y="68.7" transform="rotate(-90 45.4 68.7)">3</text>
<text x="47.9" y="68.7" transform="rotate(-90 47.9 68.7)">4</text>
<text x="50.4" y="68.7" transform="rotate(-90 50.4 68.7)">5</text>
<text x="98.6" y="71.7">IN</text>
<text x="103.7" y="71.7">OUT</text>
<text x="140.1" y="68.2">3</text>
<text x="188.4" y="68.2">9</text>
<text x="194.2" y="66.7">R1OUT</text>
<text x="194.2" y="69.3">R2OUT</text>
<text x="205" y="66.7">R1IN</text>
<text x="205" y="69.3">R2IN</text>
<text x="214.6" y="68.2">8</text>
<text x="239.2" y="70.7">1</text>
<text x="239.2" y="68.2">2</text>
<text x="101" y="75.4">GND</text>
<text x="150.3" y="80.9">1</text>
<text x="150.3" y="83.4">2</text>
<text x="150.3" y="85.9">3</text>
<text x="173.8" y="87.3" transform="rotate(-90 173.8 87.3)">1</text>
<text x="176.3" y="87.3" transform="rotate(-90 176.3 87.3)">2</text>
<text x="178.8" y="87.3" transform="rotate(-90 178.8 87.3)">3</text>
<text x="181.4" y="87.3" transform="rotate(-90 181.4 87.3)">4</text>
<text x="206.2" y="106.3">1</text>
<text x="212" y="107.4">GND VCC</text>
<text x="227.3" y="106.3">16</text>
<text x="28.4" y="111.3">1</text>
<text x="28.4" y="113.9">3</text>
<text x="36.8" y="111.3">2</text>
<text x="36.8" y="113.9">4</text>
<text x="206.2" y="108.8">2</text>
<text x="206.2" y="111.3">3</text>
<text x="206.2" y="113.9">4</text>
<text x="212" y="109.9">TX RS232</text>
<text x="212" y="112.4">RX</text>
<text x="218.3" y="112.4">RTS</text>
<text x="227.3" y="113.9">13</text>
<text x="227.3" y="111.3">14</text>
<text x="227.3" y="108.8">15</text>
<text x="85.7" y="118.8">GL850G-31</text>
<text x="206.2" y="116.4">5</text>
<text x="206.2" y="118.9">6</text>
<text x="212" y="115">V3</text>
<text x="212" y="117.5">D+</text>
<text x="217.9" y="117.5">DCD</text>
<text x="218.2" y="115">DTR</text>
<text x="227.3" y="118.9">11</text>
<text x="227.3" y="116.4">12</text>
<text x="87.6" y="122.6">AVDD</text>
<text x="87.6" y="125.1">DM2</text>
<text x="108.9" y="125.1">DM1</text>
<text x="109.2" y="122.6">DP1</text>
<text x="171" y="121.5">D+</text>
<text x="171.5" y="124">D-</text>
<text x="206.2" y="121.5">7</text>
<text x="206.2" y="124">8</text>
<text x="212" y="120.1">D-</text>
<text x="212" y="122.6">XI</text>
<text x="212" y="125.1">XO</text>
<text x="218.1" y="122.6">DSR</text>
<text x="218.3" y="125.1">CTS</text>
<text x="220.4" y="120.1">RI</text>
<text x="227.3" y="124">9</text>
<text x="227.3" y="121.5">10</text>
<text x="87.6" y="127.7">DP2</text>
<text x="87.6" y="130.2">RREF</text>
<text x="108.9" y="130.2">DM0</text>
<text x="109.2" y="127.7">DP0</text>
<text x="167.9" y="126.6">VBUS</text>
<text x="169" y="129.1">GND</text>
<text x="87.6" y="132.8">AVDD2</text>
<text x="87.6" y="135.3">X1</text>
<text x="87.6" y="137.8">X2</text>
<text x="98.1" y="137.8">PWREN1#/SDA</text>
<text x="109.6" y="132.8">V33</text>
<text x="110.8" y="135.3">V5</text>
<text x="161.1" y="137.3" transform="rotate(-90 161.1 137.3)">4</text>
<text x="163.6" y="137.3" transform="rotate(-90 163.6 137.3)">3</text>
<text x="166.2" y="137.3" transform="rotate(-90 166.2 137.3)">2</text>
<text x="168.7" y="137.3" transform="rotate(-90 168.7 137.3)">1</text>
<text x="87.6" y="140.4">DM3</text>
<text x="87.6" y="142.9">DP3</text>
<text x="97.9" y="140.4">OVCUR1#/SMC</text>
<text x="103.1" y="142.9">PWREN2#</text>
<text x="34.8" y="149.4">GND</text>
<text x="87.6" y="145.5">AVDD3</text>
<text x="87.6" y="148">DM4</text>
<text x="97.9" y="145.5">OVCUR2#/SMD</text>
<text x="105.7" y="148">PGANG</text>
<text x="34.8" y="154.5">D-</text>
<text x="34.8" y="152">VBUS</text>
<text x="87.6" y="150.5">DP4</text>
<text x="87.6" y="153.1">RESET#</text>
<text x="87.6" y="155.6">TEST/SCL</text>
<text x="106.6" y="150.5">PSELF</text>
<text x="107.3" y="153.1">DVDD</text>
<text x="108.6" y="155.6">GND</text>
<text x="34.8" y="157">D+</text>
<text x="41.7" y="160.1" transform="rotate(-90 41.7 160.1)">4</text>
<text x="44.3" y="160.1" transform="rotate(-90 44.3 160.1)">3</text>
<text x="46.8" y="160.1" transform="rotate(-90 46.8 160.1)">2</text>
<text x="49.3" y="160.1" transform="rotate(-90 49.3 160.1)">1</text>
<text x="92.5" y="169.7" transform="rotate(-90 92.5 169.7)">1</text>
<text x="100.1" y="169.7" transform="rotate(-90 100.1 169.7)">1</text>
<text x="125.5" y="169.7" transform="rotate(-90 125.5 169.7)">1</text>
<text x="92.5" y="176.7" transform="rotate(-90 92.5 176.7)">2</text>
<text x="100.1" y="176.7" transform="rotate(-90 100.1 176.7)">2</text>
<text x="125.5" y="176.7" transform="rotate(-90 125.5 176.7)">2</text>
</g>
<g font-size="1.8" fill="#800000">
<text x="69.4" y="50.3" transform="rotate(-90 69.4 50.3)">+</text>
<text x="77" y="50.3" transform="rotate(-90 77 50.3)">+</text>
<text x="122.8" y="73.2" transform="rotate(-90 122.8 73.2)">+</text>
<text x="135.4" y="96" transform="rotate(-90 135.4 96)">+</text>
<text x="143.1" y="96" transform="rotate(-90 143.1 96)">+</text>
<text x="153.2" y="96" transform="rotate(-90 153.2 96)">+</text>
</g>
<g font-size="1.4" fill="#505050">
<text x="196.5" y="29.9">VCC</text>
<text x="204" y="29.9">GND</text>
</g>
<g font-size=".6" fill="#800080">
<text x="136.2" y="34.6" transform="rotate(-90 136.2 34.6)">SpiceOrder 1</text>
<text x="136.2" y="39.7" transform="rotate(-90 136.2 39.7)">SpiceOrder 2</text>
<text x="19.4" y="103.2" transform="rotate(-90 19.4 103.2)">SpiceOrder 1</text>
<text x="19.4" y="108.3" transform="rotate(-90 19.4 108.3)">SpiceOrder 2</text>
</g>
</svg>
